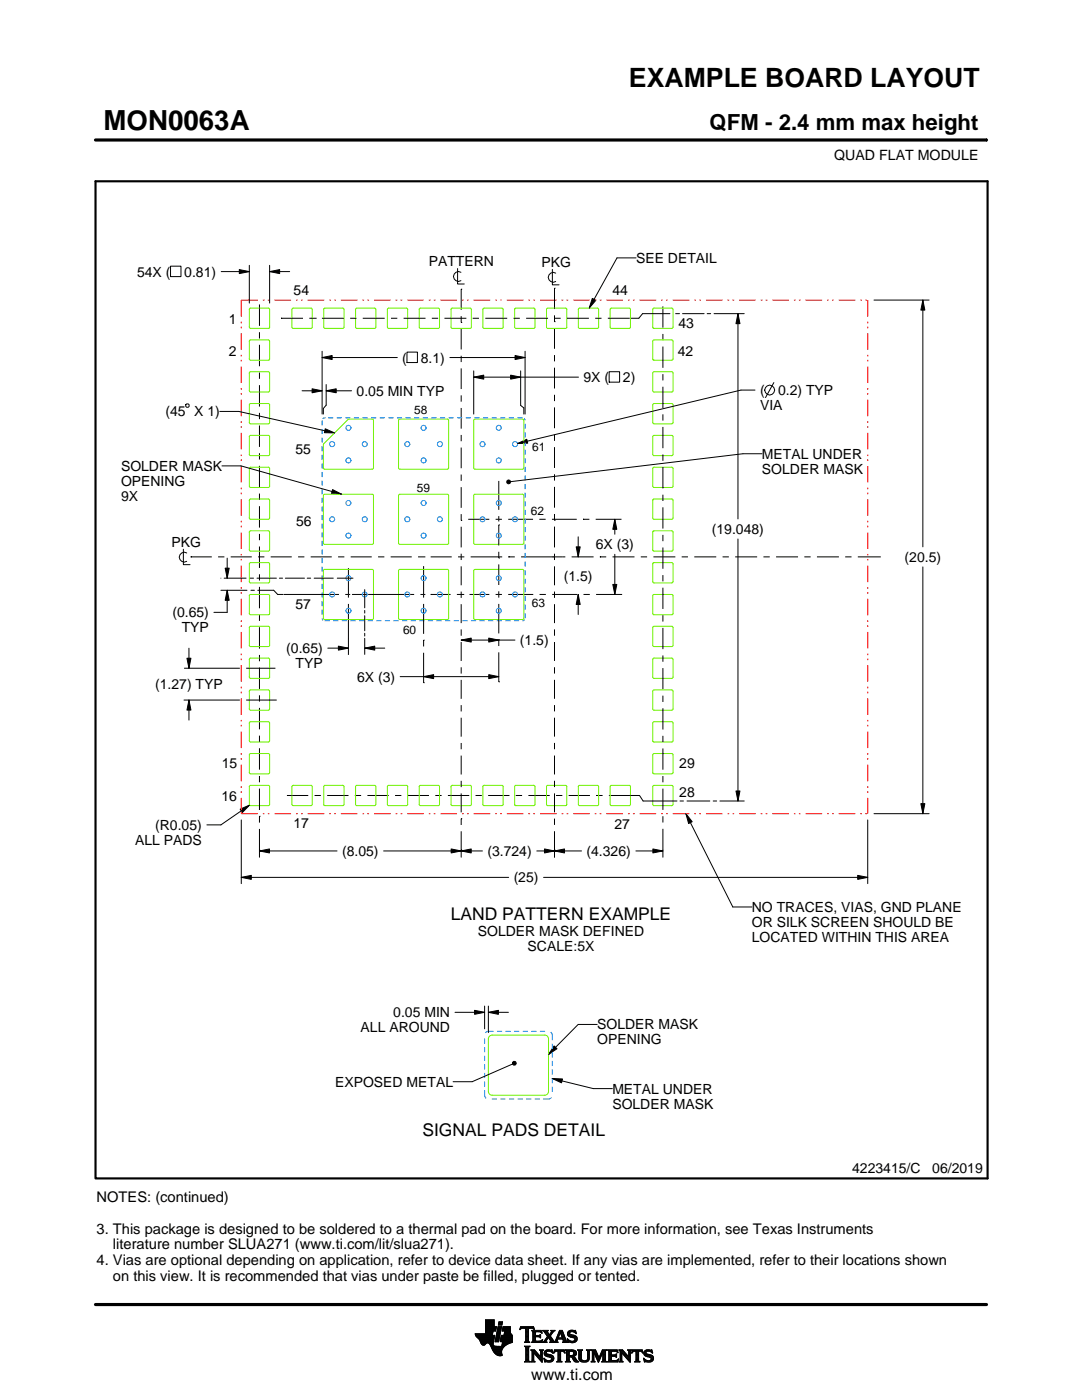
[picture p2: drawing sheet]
<svg xmlns="http://www.w3.org/2000/svg" width="216mm" height="279mm" viewBox="0 0 216 279" stroke-linecap="round" stroke-linejoin="round" font-family="sans-serif">
<g fill="none" stroke="#000" stroke-width=".2">
<path d="M19.1 27.9h177.7M196.8 27.7v.5M34 53.1h2.1v2.1h-2.1zM44.1 54.2h5.6M47.7 53.8l2 .4-2 .4zM49.7 53v7.5M53.8 54.2l2-.4v.8zM53.8 53v7.5M53.8 54.2h4M91.3 53.6v3.1h1.3M92 54.3a.98 .98 0 0 0-1.5 .9 .98 .98 0 0 0 1.5 .8M92 57.7h.1"/>
<path d="M92 57.7v4.1M110.2 53.8v3h1.4M110.6 57.5h.1M110.6 57.5v4.2M110.9 54.5a.98 .98 0 0 0-1.5 .8 .98 .98 0 0 0 1.5 .9M118.2 59.5l.7 .4-1.3 1.6zM126.9 51.5h-3.8l-5.5 10M174.4 59.9h11M184.1 59.9l.4 2h-.8zM184.1 59.9v49.2M51.8 60.8v4.2M51.8 66.3v1.3"/>
<path d="M51.8 68.8v4.3M51.8 74.3v1.3M51.8 76.9v4.2M56.1 63.5h.1M56.1 63.5h4.4M60.3 78h4M61.7 63.5h1.3M62.3 77.6l2 .4-2 .4zM63 63.5h.1M64.2 63.5h4.4M64.3 71.4l2-.4v.8zM64.3 70.1v12.5"/>
<path d="M64.3 71.4h15M65.1 78l2-.4v.8zM65.1 76.7v4.2l-.6 .6v1.1M65.1 78h5.1M69.9 63.5h1.2M72.4 63.5h4.4M78 63.5h1.3M80.5 63.5h4.4M81.2 70.3h2.1v2.1h-2.1zM86.2 63.5h1.2M88.7 63.5h4.4M89.8 71.4h15"/>
<path d="M92 64.4h.1M92 63.1v1.3M92 65.6v4.1M92 71v1.3M92 73.5v4.1M92 78.9v1.3M94.3 63.5h1.3M94.5 75.3l2-.4v.8zM94.5 74v8.6M94.5 75.3h20.9M96.8 63.5h4.4M101.9 74.9l2 .4-2 .4z"/>
<path d="M102.5 63.5h1.2M102.8 71l2 .4-2 .4zM103.9 74v6.9l.6 .5v1.2M104.8 70.1v12.5M105 63.5h4.4M110.6 63.5h1.3M110.6 64.2h.1M110.6 62.9v1.3M110.6 65.4v4.2M110.6 70.9v1.2M110.6 73.4v4.1M110.6 78.8v1.2"/>
<path d="M113.1 63.5h4.4M118.8 63.5h1.2M121.3 63.5h4.4M121.6 74.2h2v2.1h-2zM132.3 61.1v4.3M132.3 66.6v1.3M132.3 69.2v4.2M132.3 74.7v1.2M132.3 77.2v4.2M133.7 62.6h-5.5l-.7 .9h-1.6M134.8 62.6h.8M136.2 62.6h4.3"/>
<path d="M141.1 62.6h.7M142.5 62.6h6M147.3 62.6l.4 2h-.8zM147.3 62.6v41M150.7 77.8h-2.8l-44.6 10.7M154.4 76.3l-1.7 3M37.2 80.6h.4l.1 .2v.3l-.1 .2h-.4l-.1-.2v-.3zM43.9 82.1h3.8l19.1 4.3M44.3 93h3.8l20.1 5.6M51.8 82.4v1.3M51.8 84.9v4.3M51.8 90.4v1.3"/>
<path d="M51.8 93v4.2M51.8 98.5v1.3M64.9 85.6l1.9 .8h-2.1zM66.4 97.7l1.8 .9-2.1-.1zM92 81.4v4.1M92 86.8v1.3M92 89.3v4.1M92 94.7v1.3M92 97.2v4.1M99.5 96v5.7M101.1 96l.3-.2 .3 .1 .2 .3-.2 .3-.3 .1-.3-.3zM103.3 88.5l1.8-.8 .2 .7z"/>
<path d="M110.6 81.3v4.2M110.6 86.7v1.3M110.6 89.2v4.2M110.6 94.6v1.3M110.6 97.2v4.1M132.3 82.7v1.2M132.3 85.2v4.2M132.3 90.7v1.3M132.3 93.2v4.3M132.3 98.7v1.3M152 90.6h-3.8l-46.3 5.5M36.6 109.6v3.1h1.3"/>
<path d="M37.3 110.4a.98 .98 0 0 0-1.5 .8 .98 .98 0 0 0 1.5 .8M38.1 111.1h.1M38.1 111.1h4.2M43.5 111.1h1.3M44.1 117.8h5.2M44.1 115.4h.1M44.7 115.4h4.4M44.9 113.4h.8l-.4 2zM45.3 117.8l.4 2h-.8zM45.3 111.4v4M45.3 117.8v4.4h-2.6M46 111.1h4.2"/>
<path d="M49.9 115.4h.7M50.1 117.8h.7M51.3 115.4h3.9M51.4 117.8h3.2l.8 .8h1.1M51.5 111.1h1.3M51.8 101v4.3M51.8 106.6v1.2M51.8 109.1v4.2M51.8 114.6v1.3M51.8 117.1v4.3M54 111.1h4.2M55.7 115.4h.7"/>
<path d="M56.6 118.6h11M56.9 115.4h3.9M59.5 111.1h1.2M61.3 115.4h.7M62 111.1h4.2M62.7 115.4h3.8M67.3 115.4h3.1M67.5 111.1h1.2M68.9 118.6h1M69.5 113.4v5.9M70 111.1h4.2M70.2 118.6h12.4"/>
<path d="M72.8 117.7v3.6M75.4 111.1h1.3M78 111.1h4.2M83.4 111.1h1.3M83.9 118.6h1M84.5 113v6.3M84.7 111.1h.1M85.9 111.1h4.2M86 118.6h.1M86 118.6h3.9M91.2 118.6h1.2M91.4 111.1h1.3"/>
<path d="M92 103.9h.1M92 102.6v1.3M92 105.1v4.1M92 110.5v1.3M92 113v3.8M92 118.1v1.2M92.4 118.6h.1M93.4 103.6h4.2M93.7 118.6h3.9M93.9 111.1h6.3M98.9 118.6h1.3M98.9 103.6h1.3"/>
<path d="M99.5 111.4h.1M99.5 104.7h.1M99.5 103v1.1M99.5 104.7v4.2M99.5 110.1v1.3M99.5 112.6v4.1M99.5 118v1.3M101.4 118.6h5M101.4 103.6h5M101.5 111.1h.1M101.5 111.1h1.2M104 111.1h8.8"/>
<path d="M107.6 103.6h1.3M107.7 118.6h1.2M110.1 103.6h5M110.2 118.6h5M110.3 111.1h.1M110.6 103.8h.1M110.6 102.6v1.2M110.6 105.1v4.1M110.6 110.5v1.3M110.6 113v3.8M110.6 118.1v1.2M114.1 111.1h4.3"/>
<path d="M115 109.1h.8l-.4 2zM115.4 118.6l.4 2h-.8zM115.4 107.1v4M115.4 118.6v4M116.3 103.6h.1M116.3 103.6h1.3M116.4 118.6h1.3M118.9 103.6h4.9M118.9 118.6h5M119.7 111.1h.1M119.7 111.1h1.3M122.2 111.1h4.4"/>
<path d="M122.3 116.6h.8l-.4 2zM122.7 103.6l.4 2h-.8zM122.7 103.6v3M122.7 110.6v8M123.8 103.6h.1M123.9 118.6h.1M127.9 111.1h1.2M130.4 111.1h4.4M132.3 101.2v4.3M132.3 106.7v1.3M132.3 109.3v4.2M132.3 114.8v1.2"/>
<path d="M132.3 117.3v4.2M136 111.1h1.3M138.5 111.1h4.4M144.2 111.1h1.2M146.7 111.1h4.4M147.3 107.6v52.3M152.3 111.1h1.3M154.9 111.1h4.3M160.5 111.1h1.3M163 111.1h4.4M168.7 111.1h1.2M171.2 111.1h4.4"/>
<path d="M175.6 111.1h.1M184.1 113.1v49.3M36.7 139.7h11.2M36.7 133.4h11.2M37.3 131.4h.8l-.4 2zM37.7 139.7l.4 2h-.8zM37.7 129.4v4M37.7 139.7v4M49.1 139.7h6.1M49.1 133.4h5.9M51.8 122.7v1.2M51.8 125.2v4.2"/>
<path d="M51.8 130.7v1.3M51.8 133.2v4.3M51.8 138.8v1.2M65.4 129.3h4.1M67.5 128.9l2 .4-2 .4zM69.5 120.5v10.2M72.8 129.3l2-.4v.8zM72.8 121.8v.6M72.8 122.9v3M72.8 126.4v.5M72.8 127.4v3.2M72.8 129.3h4"/>
<path d="M79.8 135h19.7M84.5 135l2-.4v.8zM84.5 127.8h.1M84.5 136.2h.1M84.5 120.5v6M84.5 127.8v1.2M84.5 130.3v5.9M92 127.7l2-.4v.8zM92 120.6v3.8M92 125.6v1.3M92 128.1v3.8M92 133.2v1.2"/>
<path d="M92 135.7v3.8M92 127.7h10.8M97.5 127.3l2 .4-2 .4zM97.5 134.6l2 .4-2 .4zM99.5 127.7h.1M99.5 136.1h.1M99.5 120.5v5.9M99.5 127.7v1.2M99.5 130.2v5.9M110.6 120.6v3.8M110.6 125.6v1.3M110.6 128.1v3.8"/>
<path d="M110.6 133.2v1.2M110.6 135.7v3.8M132.3 122.8v1.2M132.3 125.3v4.3M132.3 130.8v1.3M132.3 133.3v4.3M132.3 138.8v1.3M51.8 141.3v4.3M51.8 146.8v1.3M51.8 149.3v4.3M51.8 154.9v1.2M51.8 157.4v4.3"/>
<path d="M57.3 158.8h4.2M62.8 158.8h1.2M65.3 158.8h4.2M70.8 158.8h1.3M73.3 158.8h4.3M78.8 158.8h1.3M81.3 158.8h4.3M86.9 158.8h1.2M89.4 158.8h4.2M92 140.7v1.3M92 143.2v3.8M92 148.3v1.2"/>
<path d="M92 150.8v3.8M92 155.8v1.3M92 158.3v3.8M94.9 158.8h1.2M97.4 158.8h4.3M102.9 158.8h1.3M105.4 158.8h4.3M110.6 140.7v1.3M110.6 143.2v3.8M110.6 148.3v1.2M110.6 150.8v3.8M110.6 155.8v1.3"/>
<path d="M110.6 158.3v3.8M110.9 158.8h1.3M113.5 158.8h4.2M119 158.8h.1M119 158.8h1.2M121.5 158.8h4.3M125.8 158.8h.1M125.9 158.8h1.7l.7 1.1h6.8M132.3 141.3v4.3M132.3 146.9v1.2M132.3 149.4v4.2M132.3 154.9v1.2"/>
<path d="M132.3 157.4v4.2M135.7 159.9h.7M137.1 159.9h4.5M142.3 159.9h.7M143.6 159.9h4.9M146.9 157.9h.8l-.4 2zM47.9 161.5l1.9-.8-1.4 1.4zM48.1 175.1l2-.4v.8zM48.1 175.1h53.4M48.1 163.6v12.7M49.8 160.7l-5.7 3.9h-2.8M51.8 169.8l2-.4v.8z"/>
<path d="M51.8 162.9h.1M51.8 169.7h.1M51.8 162.9v1.3M51.8 165.4v5.7M51.8 169.8h15.5M76.5 169.8h19.8M90 169.4l2 .4-2 .4zM92 169.8l2-.4v.8zM92 163.4h.1M92 169.7h.1M92 163.4v1.2M92 165.9v5.2"/>
<path d="M107.1 169.8h8.9M108.5 175.1h64.6M108.6 169.4l2 .4-2 .4zM110.6 169.8l2-.4v.8zM110.6 169.7h.1M110.6 163.4v1.2M110.6 165.9v5.3M126.9 169.8h5.4M130.3 169.4l2 .4-2 .4zM132.3 162.9v1.3M132.3 165.4v5.7M136.9 162.4l1.2 1.6-.7 .4z"/>
<path d="M136.9 162.4l9.3 18.6h3.8M171.1 174.7l2 .4-2 .4zM173.1 163.6v12.7M174.4 162.4h11M183.7 160.4h.8l-.4 2zM90.8 202h5.9M94.7 201.6l2 .4-2 .4zM96.7 200.8v4.5M97.4 202l2-.4v.8zM97.4 200.8v5.3M97.4 202h4M102.3 212.4l-8.1 3.5h-3.8"/>
<path d="M102.3 212l.2-.2 .4 .1 .1 .3-.1 .3-.4 .1-.2-.2zM110.2 215.2l2 .1-.2 .8zM110.2 215.2l8.2 2.1h3.8M110.6 208.7l.5 .6-1.7 1.1zM119.2 204.4h-3.8l-6 6M94.8 266.2h3.5M94.8 266.3h3.5M94.9 266.4h3.3M94.9 266.5h3.8l-.2 1.2M94.9 266.5h3.8M95 266.6h3.7M95 266.7h3.7"/>
<path d="M95.1 266.8h3.6M95.2 266.9h3.4M95.3 267h3.3M95.4 267.1h3.2M95.5 267.2h3.1M95.6 267.3h3M95.7 267.4h2.8M95.7 267.5h2.8M95.8 267.6h2.7M95.8 267.7h2.7M95.9 267.8h2.6M95.9 267.9h2.5"/>
<path d="M95.9 268h2.5M96 268h1.1M96 268.1h1M96.1 268.2h.8M96.1 268.3h.7M96.2 268.4h.6M96.3 268.4h.4M96.9 266.1h1.4M96.9 266h1.4M96.9 265.9h1.4M96.9 265.8h1.5M96.9 265.7h1.5"/>
<path d="M96.9 264.7l2.2 .1-.2 .9h-.5l-.2 .8M96.9 265.6h2M96.9 265.5h2M96.9 265.4h2M96.9 265.3h2.1M96.9 265.2h2.1M96.9 265.1h2.1M96.9 265h2.1M96.9 264.9h2.1M96.9 264.8h2.2M96.9 264.6h1.7M96.9 264.5h1.7"/>
<path d="M96.9 264.4h1.7M96.9 264.3h1.7M96.9 264.2h1.7M96.9 264.1h1.7M96.9 264h1.7M96.9 263.9h1.7M96.9 263.8h1.7M96.9 263.7h1.7M96.9 263.6h1.7M96.9 263.5h1.7M96.9 263.4h1.7M97.5 268h.9"/>
<path d="M97.6 268.1h.8M97.7 268.2h.7M97.7 268.3h.7M97.8 268.4h.6M97.9 268.5h.6M97.9 268.6h.7M98 268.7h1.1M98 268.8h2.6M98 268.8h2.5M98.1 268.9h2.3M98.1 269h2.3M98.1 269.1h2.2"/>
<path d="M98.2 269.2h2.1M98.2 269.2h2M98.2 269.3h2M98.3 269.4h1.9M98.3 269.5h1.8M98.4 269.6h1.7M98.4 268v.4l.3 .2 2 .1M98.5 269.7h1.6M98.5 267.7l-.1 .3M98.5 269.8h1.6M98.6 269.9h1.5M98.6 264.8v-1.4h-1.7v2.8h-2.1l.1 .3 .7 .8 .7 1.1 .3 .1 .6-.5 .4 .1 1 1.8 .8 .6h.8l-.1-1 .8-1"/>
<path d="M98.6 270h1.5M98.7 270h1.4M98.8 270.1h1.3M98.8 267.7h.7M98.8 267.6h.7M98.8 267.5h.7M98.9 270.2h1.2M98.9 267.4h.7M98.9 267.3h.7M98.9 267.2h.7M98.9 267.1h.7M98.9 267h.7"/>
<path d="M98.9 270.3h1.3M99 266.9h.6M99 266.9h.7M99 266.8h.7M99 266.7h.7M99 266.6h.7M99 266.5h.7M99.1 270.4h1.1M99.1 266.4h.7M99.1 266.3h.7M99.1 266.2h.7M99.1 266.1h.7"/>
<path d="M99.1 266h.7M99.2 265.9h.7M99.2 265.8h.7M99.2 270.4h1M99.2 265.7h.7M99.2 265.6h.7M99.2 265.5h.7M99.3 265.4h.6M99.3 265.4h.7M99.3 265.3h.7M99.3 265.2h.7M99.3 265.1h.7"/>
<path d="M99.3 265h.7M99.4 270.5h.8M99.4 264.9h.7M99.4 264.8h.7M99.4 264.8h.7l-.6 3h-.7zM99.4 264.5l.2-.7h.7l-.2 .7h-.7M99.5 264.4h.6M99.5 264.3h.7M99.5 264.2h.7M99.5 264.1h.7M99.5 264h.7M99.5 263.9h.7"/>
<path d="M99.6 263.8h.7M99.8 270.6h.1M99.8 267.7h2.4M99.8 267.6h2.4M99.8 267.5h2.4M99.9 267.4h2.3M99.9 267.3h2.3M99.9 267.2h2.3M99.9 267.1h2.3M99.9 267h2.3M99.9 266.9h2.3M100 266.9h2.2"/>
<path d="M100 266.8h2.2M100 266.7h2.2M100 266.6h2.2M100 266.5h2.2M100.1 268.6h.7M100.2 268.5h.7M100.2 268.4h.8M100.2 268.4h.9M100.2 268.3h1M100.2 268.2h1.2M100.2 265.6h1.6M100.2 268.1h1.4"/>
<path d="M100.2 265.5h1.6M100.2 268h1.6M100.3 265.4h1.5M100.3 268h1.7M100.3 267.9h1.9M100.3 265.3h1.5M100.3 267.8h1.9M100.3 265.2h1.5M100.3 265.1h1.5M100.3 265h1.5M100.4 264.9h1.4M100.4 264.8h1.4"/>
<path d="M100.6 266.5l.1-.8h-.5l.2-.9h1.4l.1 1.1 .3 .6v1.4l-1.3 .6M100.6 266.4h1.5M100.6 266.3h1.4M100.6 266.2h1.4M100.6 266.1h1.3M100.7 266h1.2M100.7 265.9h1.2M100.7 265.8h1.1M100.7 265.7h1.1M102.2 266.5h-2.2l-.2 1.1 .5 .2-.2 .9M103.7 265.3h.1M103.8 265.2h.2"/>
<path d="M103.8 265h2.8M103.8 264.9h2.7M103.9 264.8h2.6M104.7 267.8h1M104.7 271.8h1.1M104.7 268.7h1M104.8 267.7h.7M104.8 271.7h.8M104.9 265.2h.6M104.9 268.9h.6M104.9 267.6h.6M104.9 267.5l-.2 .3"/>
<path d="M104.9 267.5h.6M104.9 267.4h.6M104.9 267.3h.6M104.9 267.2h.6M104.9 267.1h.6M104.9 267h.6M104.9 266.8h.6M104.9 266.7h.6M104.9 266.6h.6M104.9 266.5h.6M104.9 266.4h.6M104.9 266.3h.6"/>
<path d="M104.9 266.2h.6M104.9 266.1h.6M104.9 265.9h.6M104.9 265.8h.6M104.9 265.7h.6M104.9 265.6h.6M104.9 265.5h.6M104.9 265.4h.6M104.9 265.3h.6M104.9 271.5h.6M104.9 269h.6M104.9 271.4h.6"/>
<path d="M104.9 271.4v-2.4l-.2-.4h1.1l-.3 .4v2.4M104.9 271.4l-.2 .4h1.1l-.3-.4M104.9 271.3h.6M104.9 271.2h.6M104.9 271.1h.6M104.9 271h.6M104.9 270.9h.6M104.9 270.8h.6M104.9 270.6h.6M104.9 270.5h.6M104.9 270.4h.6M104.9 270.3h.6"/>
<path d="M104.9 270.2h.6M104.9 270.1h.6M104.9 270h.6M104.9 269.9h.6M104.9 269.8h.6M104.9 269.6h.6M104.9 269.5h.6M104.9 269.4h.6M104.9 269.3h.6M104.9 269.2h.6M104.9 269.1h.6M105.5 267.5l.2 .3"/>
<path d="M105.5 267.5v-2.3l.7-.1 .4 .3-.1-.6h-2.6l-.1 .6 .4-.3 .7 .1v2.3M105.7 267.8h-1M105.9 271.8h.8M105.9 269.4h.8M106.1 269.5h.7M106.1 267.8h2M106.1 271.7h.5M106.2 269.6h.7M106.2 271.5h.3M106.2 265.6h1.8M106.2 269.8h.8M106.2 271.4h.3"/>
<path d="M106.2 271.4l-.3 .4h.8l-.2-.4M106.2 271.3h.3M106.2 271.2h.3M106.2 271.1h.3M106.2 271h.3M106.2 270.9h.3M106.2 270.8h.3M106.2 270.6h.3M106.2 270.5h.3M106.2 270.4h.3M106.2 270.3h.3M106.2 270.2h.3"/>
<path d="M106.2 270.1h.3M106.2 270h1M106.2 269.9h.9M106.2 269.8v1.6M106.2 269.8l-.3-.4h.8l1.2 1.4M106.3 267.7h1.8M106.3 265.7h1.8M106.3 267.6h.6M106.3 265.8h.6M106.3 267.5l-.2 .3M106.3 267.5h.5M106.3 267.4h.5"/>
<path d="M106.3 267.3h.5M106.3 267.2h.5M106.3 267.1h.5M106.3 267h.5M106.3 266.8h.5M106.3 266.7h1.6M106.3 266.6h1.6M106.3 266.5h.5M106.3 266.4h.5M106.3 266.3h.5M106.3 266.2h.5M106.3 266.1h.5"/>
<path d="M106.3 265.9h.5M106.4 265.2h.2M106.5 270h.1M106.5 270v1.4M106.5 265.3h.1M106.6 270.1h.7M106.7 270.2h.7M106.8 270.3h.7M106.8 265.9l.2-.1h.6l.6 .2-.2-.5h-1.9l.2 .3v1.7M106.8 265.9v.6h.8l.3-.2v.7M106.9 270.4h.7M107 270.5h.7"/>
<path d="M107.1 270.6h.7M107.2 270.8h1M107.3 270.9h.9M107.4 271h.8M107.5 271.1h.7M107.6 271.2h.6M107.6 266.5h.3M107.7 271.3h.5M107.7 269.4h.7M107.7 266.8h.2M107.7 267.6h.5M107.8 266.4h.1"/>
<path d="M107.8 271.4h.4M107.8 267h.1M107.8 265.8h.3M107.8 269.5h.5M107.9 271.5h.3M107.9 269.6h.3M107.9 267l-.3-.2h-.8l.1 .8h.9l.5-.2M107.9 269.8h.3M107.9 270.6h.3M107.9 270.5h.3M107.9 270.4h.3M107.9 270.3h.3"/>
<path d="M107.9 270.2h.3M107.9 270.1h.3M107.9 270h.3M107.9 269.9h.3M107.9 269.8v1M107.9 269.8l-.2-.4h.7l-.2 .4M108 271.7h.2M108 265.9h.1M108 267.5h.2M108.1 271.8h.1M108.1 266.1h.1M108.2 267.4h.1"/>
<path d="M108.2 269.8v2.1l-1.7-1.9M108.2 267.8h.9M108.3 267.4l-.2 .5-2-.1M108.3 265.6h1M108.5 267.7h.5M108.5 271.1l.8 .4h.5l.2-.1-.1-.4-1-.4-.3-.3 .1-.7 .7-.2 .6 .1 .2-.1 .1 .6-.9-.3-.3 .1-.1 .3 1.3 .4 .2 .6M108.5 271.1h.1M108.5 265.7h.7M108.5 271.2h.2M108.6 271.3h.2M108.6 270.1h.4M108.6 270h.4"/>
<path d="M108.6 270.2h.6M108.6 267.6h.4M108.6 271.4h.4M108.6 269.9h.4M108.6 270.3h1M108.6 265.8h.7M108.6 271.5h.8M108.6 269.8h.5M108.7 271.7h1.5M108.7 270.4h1.3M108.7 267.5h.3M108.7 271.8h.1"/>
<path d="M108.7 265.9h.6M108.7 269.6h1.5M108.8 267.4h.3M108.8 270.5h1.5M108.8 266.1h.6M108.8 269.5h1.4M108.8 267.3h.4M108.9 266.2h.6M108.9 267.2h.4M108.9 266.3h.6M108.9 270.6h1.5M109 267.1h.3"/>
<path d="M109 266.4h1M109.1 271.8h.9M109.1 269.4h.7M109.1 267h.9M109.1 266.5h.8M109.1 267.8h-.9M109.2 266.8h.8M109.2 266.6h.6M109.2 266.7h.7M109.2 266.7l-.6 .9-.4 .2M109.3 270.8h1.1M109.5 267.1h.6"/>
<path d="M109.6 267.2h.6M109.7 271.5h.7M109.7 267.3h.6M109.7 267.8l.2-.2-.5-.7-.4 .8 .1 .1M109.7 267.8h1.6M109.7 266.3h.4M109.7 267.4h.6M109.8 270.9h.7M109.8 266.2h.3M109.8 266.6l.9 1.2 1-2.3h.5l.8 2.1 .3 .2M109.8 267.5h.6M109.9 266.1h.3"/>
<path d="M109.9 269.8h.4M109.9 267.6h.6M109.9 267.7h.7M109.9 271.4h.5M109.9 265.9h.4M110 271h.5M110 265.6h.7M110 265.9l-.4 .5-.4-.6 .2-.3h-1.1l.9 1.2M110 265.9l.1-.2-.2-.2h.8l-.9 1.1M110 271.3h.5M110 265.8h.4M110 271.1h.5"/>
<path d="M110 271.2h.5M110.1 269.4h.1M110.1 265.7h.4M110.1 269.9h.2M110.2 270h.1M110.5 270h.1M110.5 269.9h.2M110.5 271.1l-.2 .5-.8 .3-.6-.2-.2 .1-.2-.7M110.5 269.8h.3M110.6 269.6h2.1M110.6 269.5h2M110.6 269.4h2"/>
<path d="M110.7 267.7h.5M110.8 267.6h.4M110.9 267.5h.3M110.9 267.4h.3M111 267.3h.3M111 267.2h1.8M111 267.1h1.8M111.1 267h.3M111.1 271.8h1M111.1 266.8h.4M111.2 266.7h.3M111.2 267.5l.1-.2h1l.1 .2"/>
<path d="M111.2 267.5v.3h.1M111.2 266.6h.3M111.3 266.5h.3M111.3 271.7h.6M111.3 266.4h.3M111.3 271.5h.6M111.3 267.8h-1.6M111.3 269.8h.6M111.4 266.3h.3M111.4 271.4h.5M111.4 271.4l-.1-1.7h-.4l-.4 .4 .2-.7h1.9l.1 .7-.3-.4h-.5v1.7M111.4 270.5h.5"/>
<path d="M111.4 270.4h.5M111.4 270.3h.5M111.4 270.2h.5M111.4 270.1h.5M111.4 270h.5M111.4 269.9h.5M111.4 271.4l-.3 .4h1l-.2-.4M111.4 271.3h.5M111.4 271.2h.5M111.4 271.1h.5M111.4 271h.5M111.4 270.9h.5"/>
<path d="M111.4 270.8h.5M111.4 270.6h.5M111.4 266.2h.3M111.4 266.1h.4M111.5 265.9h.9M111.5 265.8h.8M111.6 265.7h.7M111.6 265.6h.6M111.8 265.9l.4 1.1h-.8zM111.9 266.1h.5M111.9 266.2h.5M111.9 266.3h.6"/>
<path d="M112 266.4h.5M112 266.5h.6M112.1 266.6h.5M112.1 266.7h.6M112.1 266.8h.6M112.2 267h.5M112.2 267.8h1.1M112.3 267.3h.6M112.3 267.4h.6M112.4 267.5h.6M112.4 267.5v.3h-.2M112.4 269.8h.3"/>
<path d="M112.4 267.6h.6M112.4 267.7h.7M112.6 269.9h.1M112.6 270h.2M112.8 271.8h1M112.8 269.4h1.6M113 269.5h1.7M113 271.7h.7M113 269.6h1.9M113 271.5h.6M113 269.8h.6M113 271.4h.6"/>
<path d="M113 271.4l-.2 .4h1l-.2-.4M113 271.3h.6M113 271.2h.6M113 271.1h.6M113 271h.6M113 270.9h.6M113 270.8h1.5M113 270.6h1.6M113 270.5h1.8M113 270.4h.6M113 270.3h.6M113 270.2h.6"/>
<path d="M113 270.1h.6M113 270h.6M113 269.9h.6M113 269.8v1.6M113 269.8l-.2-.4h1.4l.6 .2 .2 .3v.4l-.2 .3-.4 .1M113.2 267.3h.2M113.2 267.4h.3M113.2 266.2h.5M113.2 266.3h.6M113.2 266.1h.5M113.3 267.5h.3M113.3 267.8h-1.1"/>
<path d="M113.3 266.4h.9M113.3 265.9h.4M113.3 267.6h.6M113.3 266.5h1.3M113.3 267.7h1.6M113.3 265.8h.5M113.3 267.8h.2M113.4 266.6h1.5M113.4 265.7h1.5M113.4 265.7l.5-.2 .7 .1 .2-.1 .1 .7-.7-.4h-.4l-.1 .3 .1 .2 .9 .2 .4 .3 .1 .5-.3 .5-.6 .2-.7-.2-.2 .1-.2-.7 .9 .5 .5-.1 .1-.3-.2-.3-1.1-.4-.2-.4zM113.5 266.7h1.5M113.5 265.6h1.4"/>
<path d="M113.6 271.4v-.6h.4l.7 1h.8M113.6 269.9l.1-.2 .7 .2v.4l-.4 .2M113.6 269.9v.6M113.7 267.8h1.1M113.8 266.8h1.3M113.8 265.5h.6M114 268h.4M114.1 270.9h.6M114.2 271h.6M114.2 271.1h.7M114.3 271.2h.6M114.3 267h.8"/>
<path d="M114.3 269.8h.7M114.3 270.4h.6M114.4 271.3h.6M114.4 270.7l1.1 1.1M114.4 270.7h.1M114.4 271.4h.7M114.4 269.9h.6M114.4 270.3h.6M114.5 267.6h.5M114.5 270.2h.5M114.5 270h.5M114.5 265.8h.4"/>
<path d="M114.5 270.1h.5M114.5 271.5h.7M114.6 271.7h.7M114.6 267.1h.6M114.6 267.5h.5M114.7 267.2h.5M114.7 267.4h.5M114.7 265.9h.3M114.7 267.3h.5M114.7 271.8h.8M114.8 266.1h.2M114.9 266.2h.1"/>
<path d="M115.3 269.4h.9M115.4 269.5h.7M115.5 269.6h.5M115.5 269.8h.5M115.5 269.8v1.4l.4 .5 .6 .2 .7-.1 .3-.3 .1-.5M115.5 271h.5M115.5 270.9h.5M115.5 270.8h.5M115.5 270.6h.5M115.5 270.5h.5M115.5 270.4h.5M115.5 270.3h.5"/>
<path d="M115.5 270.2h.5M115.5 270.1h.5M115.5 270h.5M115.5 269.9h.5M115.5 269.8l-.2-.4h.9l-.2 .4M115.5 271.1h.5M115.5 271.2h.5M115.5 271.3h.6M115.6 271.4h.6M115.7 271.5h.8M115.8 271.7h1.5M116 271l.2 .4 .5 .2 .4-.2 .2-.4"/>
<path d="M116 269.8v1.2M116 271.8h1.1M116.8 271.5h.6M117 269.4h.8M117.1 271.4h.4M117.2 269.5h.5M117.2 271.3h.4M117.2 269.6h.4M117.2 271.2h.4M117.2 271.1h.4M117.3 269.8h.3M117.3 271h.3"/>
<path d="M117.3 270.9h.3M117.3 270.8h.3M117.3 270.6h.3M117.3 270.5h.3M117.3 270.4h.3M117.3 270.3h.3M117.3 270.2h.3M117.3 270.1h.3M117.3 270h.3M117.3 269.9h.3M117.6 269.8l.2-.4h-.8l.2 .3 .1 1.3M117.6 269.8v1.2"/>
<path d="M118 271.8h.7M118 269.4h.8M118.1 269.5h.8M118.1 271.7h.5M118.2 269.6h.7M118.2 271.5h.3M118.2 269.8h.8M118.2 271.4h.3M118.2 269.8l-.2-.4h.8l.7 1.6 .7-1.6h.9l-.3 .4M118.2 271.4l-.2 .4h.7l-.2-.4M118.2 271.3h.3M118.2 271.2h.3"/>
<path d="M118.2 271.1h.3M118.2 271h.3M118.2 270.9h.3M118.2 270.8h.3M118.2 270.6h.3M118.2 270.5h.3M118.2 270.4h.3M118.2 270.3h.3M118.2 270.2h.3M118.2 270.1h.3M118.2 270h.9M118.2 269.9h.8"/>
<path d="M118.2 269.8v1.6M118.6 270.1h.5M118.6 270.2h.6M118.7 270.3h.5M118.7 270.4h.6M118.8 270.5h.5M118.8 270.6h.6M118.9 270.8h.5M118.9 270.9h.6M119 271h.8M119 271.1h.8M119.1 271.2h.6"/>
<path d="M119.1 271.3h.6M119.2 271.4h.4M119.2 271.5h.4M119.3 271.7h.2M119.3 271.8h.2M119.6 270.9h.3M119.6 270.8h.3M119.7 270.6h.3M119.7 270.5h.3M119.8 270.4h.3M119.8 270.3h.3M119.9 270.2h.3"/>
<path d="M119.9 270.1h.3M120 270h.8M120 269.9h.8M120 269.8h.8M120.1 271.8h1M120.1 269.6h.7M120.1 269.5h.8M120.2 269.4h.9M120.2 271.7h.7M120.3 271.5h.5M120.3 271.4h.5M120.3 271.4l-.2 .4h1l-.3-.4"/>
<path d="M120.3 271.4v-1.5l-.9 2-.9-2v1.5M120.3 271.3h.5M120.3 271.2h.5M120.3 271.1h.5M120.3 271h.5M120.3 270.9h.5M120.3 270.8h.5M120.3 270.6h.5M120.3 270.5h.5M120.3 270.4h.5M120.3 270.3h.5M120.3 270.2h.5"/>
<path d="M120.3 270.1h.5M120.8 269.8v1.6M121.2 271.8h2M121.2 269.4h1.9M121.4 269.5h1.8M121.4 271.7h1.9M121.5 269.6h1.7M121.5 271.5h1.8M121.5 269.8h.5M121.5 271.4h.5M121.5 269.8l-.3-.4h1.9l.2 .6M121.5 269.9h.5"/>
<path d="M121.5 269.8v1.6M121.5 271.3h.5M121.5 271.2h.5M121.5 271.1h.5M121.5 271h.5M121.5 270.9h.5M121.5 270.8h.5M121.5 270.6h1.5M121.5 270.5h1.5M121.5 270.4h1.5M121.5 270.3h.5M121.5 270.2h.5"/>
<path d="M121.5 270.1h.5M121.5 270h.5M122.6 270.4l.4-.2v.7l-.2-.2h-.8v.7l.2 .1M122.9 270.8h.1M122.9 270.3h.1M123 269.8h.3M123.1 271.4h.3M123.2 269.9h.1M123.3 270h.1M123.3 270l-.4-.3h-.8l-.1 .7M123.3 271.3h.1M123.4 271.2h.1"/>
<path d="M123.4 271.2l-.2 .6h-2l.3-.4M123.4 271.2l-.3 .3h-.4M123.5 271.8h.8M123.5 269.4h.7M123.6 269.5h.7M123.7 271.7h.5M123.7 269.6h.7M123.7 271.5h.4M123.7 269.8h.8M123.7 271.4h.4M123.7 271.4l-.2 .4h.8l-.2-.4M123.7 271.3h.4"/>
<path d="M123.7 271.2h.4M123.7 271.1h.4M123.7 271h.4M123.7 270.9h.4M123.7 270.8h.4M123.7 270.6h.4M123.7 270.5h.4M123.7 270.4h.4M123.7 270.3h.4M123.7 270.2h.4M123.7 270.1h.4M123.7 270h1"/>
<path d="M123.7 269.9h.9M123.7 269.8v1.6M123.7 269.8l-.2-.4h.7l1.2 1.4 .1-1M124.1 270v1.4M124.1 270h.1M124.2 270.1h.6M124.2 270.2h.7M124.3 270.3h.7M124.4 270.4h.7M124.5 270.5h.7M124.6 270.6h.7M124.7 270.8h1.1"/>
<path d="M124.8 270.9h1M124.9 271h.9M125 271.1h.8M125.1 271.2h.7M125.2 271.3h.6M125.2 269.4h.8M125.3 271.4h.5M125.4 269.5h.5M125.4 271.5h.4M125.4 269.6h.4M125.5 269.8h.3M125.5 269.8l-.3-.4h.8l-.2 .4"/>
<path d="M125.5 270.4h.3M125.5 270.3h.3M125.5 270.2h.3M125.5 270.1h.3M125.5 270h.3M125.5 269.9h.3M125.5 270.6h.3M125.5 270.5h.3M125.5 271.7h.3M125.6 271.8h.2M125.8 269.8v2.1l-1.7-1.9M126 270h.1"/>
<path d="M126.1 269.9h.1M126.1 269.8h.3M126.1 269.6h2.1M126.2 269.5h2M126.2 269.4h2M126.6 271.8h1.1M126.9 271.7h.6M126.9 271.5h.5M126.9 269.8h.5M126.9 271.4h.5M126.9 271.4v-1.7h-.5l-.3 .4 .1-.7h1.9l.2 .7-.4-.4h-.5v1.7M126.9 270.5h.5"/>
<path d="M126.9 270.4h.5M126.9 270.3h.5M126.9 270.2h.5M126.9 270.1h.5M126.9 270h.5M126.9 269.9h.5M126.9 271.4l-.3 .4h1.1l-.3-.4M126.9 271.3h.5M126.9 271.2h.5M126.9 271.1h.5M126.9 271h.5M126.9 270.9h.5"/>
<path d="M126.9 270.8h.5M126.9 270.6h.5M128 269.8h.3M128.1 269.9h.2M128.2 270h.1M128.4 271.1h.1M128.4 271.2h.2M128.5 271.3h.2M128.5 270.1h.4M128.5 270h.4M128.5 270.2h.6M128.5 271.4h.4"/>
<path d="M128.5 269.9h.4M128.5 270.3h1M128.5 271.5h.8M128.5 269.8h.5M128.6 271.7h1.5M128.6 270.4h1.3M128.6 271.8h.1M128.6 269.6h1.5M128.7 270.5h1.5M128.7 269.5h1.4M128.8 270.6h1.5M128.9 271.8h1"/>
<path d="M129 269.4h.7M129.1 270.8l-.6-.4 .1-.7 .5-.3 .8 .1 .2-.1 .1 .7-.8-.4-.4 .1-.1 .2 1.3 .5 .2 .6M129.1 270.8l.7 .2v.4l-.6 .1-.8-.4M129.2 270.8h1.1M129.6 271.5h.7M129.6 270.9h.8M129.8 269.8h.4M129.8 271.4h.5M129.9 271h.5M129.9 271.3h.5M129.9 271.1h.5M129.9 271.2h.5"/>
<path d="M129.9 269.4h.2M130 269.9h.2M130.1 270h.1M130.4 271.1l-.3 .5-.7 .3-.6-.2-.2 .1-.2-.7"/>
<circle cx="153.6" cy="77.8" r=".98"/>
</g>
<g fill="#000">
<path d="M47.7 53.8l2 .4-2 .4zM53.8 54.2l2-.4v.8zM184.1 59.9l.4 2h-.8zM64.3 71.4l2-.4v.8zM62.3 77.6l2 .4-2 .4zM65.1 78l2-.4v.8zM94.5 75.3l2-.4v.8zM101.9 74.9l2 .4-2 .4zM102.8 71l2 .4-2 .4zM118.2 59.5l.7 .4-1.3 1.6zM147.3 62.6l.4 2h-.8zM64.9 85.6l1.9 .8h-2.1z"/>
<path d="M66.4 97.7l1.8 .9-2.1-.1zM101.1 96l.3-.2 .3 .1 .2 .3-.2 .3-.3 .1-.3-.3zM103.3 88.5l1.8-.8 .2 .7zM44.9 113.4h.8l-.4 2zM45.3 117.8l.4 2h-.8zM115.4 118.6l.4 2h-.8zM115 109.1h.8l-.4 2zM122.7 103.6l.4 2h-.8zM122.3 116.6h.8l-.4 2zM37.3 131.4h.8l-.4 2zM37.7 139.7l.4 2h-.8zM67.5 128.9l2 .4-2 .4z"/>
<path d="M72.8 129.3l2-.4v.8zM84.5 135l2-.4v.8zM92 127.7l2-.4v.8zM97.5 127.3l2 .4-2 .4zM97.5 134.6l2 .4-2 .4zM146.9 157.9h.8l-.4 2zM48.1 175.1l2-.4v.8zM47.9 161.5l1.9-.8-1.4 1.4zM51.8 169.8l2-.4v.8zM92 169.8l2-.4v.8zM90 169.4l2 .4-2 .4zM108.6 169.4l2 .4-2 .4z"/>
<path d="M110.6 169.8l2-.4v.8zM130.3 169.4l2 .4-2 .4zM136.9 162.4l1.2 1.6-.7 .4zM171.1 174.7l2 .4-2 .4zM183.7 160.4h.8l-.4 2zM94.7 201.6l2 .4-2 .4zM97.4 202l2-.4v.8zM102.3 212l.2-.2 .4 .1 .1 .3-.1 .3-.4 .1-.2-.2zM110.6 208.7l.5 .6-1.7 1.1zM110.2 215.2l2 .1-.2 .8z"/>
</g>
<path d="M19.1 36.2h178v199h-178z" fill="none" stroke="#000" stroke-width=".43"/>
<path d="M19 27.9h177.8M19 260.3h177.8" fill="none" stroke="#000" stroke-width=".63"/>
<path d="M48.1 59.9v102.5M48.1 59.9h125M173.1 59.9v102.5M48.1 162.4h125" fill="none" stroke="#f00" stroke-width=".2" stroke-dasharray="3.3 1 .3 .7 .3 1" stroke-linecap="butt"/>
<g fill="none" stroke="#6ef200" stroke-width=".2">
<path d="M49.8 74.3h3.9v3.9h-3.9zM49.8 67.9h3.9v3.9h-3.9zM49.8 61.6h3.9v3.9h-3.9zM58.3 61.6h3.9v3.9h-3.9zM64.7 61.6h3.9v3.9h-3.9zM71 61.6h3.9v3.9h-3.9zM77.4 61.6h3.9v3.9h-3.9zM83.7 61.6h3.9v3.9h-3.9zM90.1 61.6h3.9v3.9h-3.9zM96.4 61.6h3.9v3.9h-3.9zM102.8 61.6h3.9v3.9h-3.9zM109.1 61.6h3.9v3.9h-3.9z"/>
<path d="M115.5 61.6h3.9v3.9h-3.9zM121.8 61.6h3.9v3.9h-3.9zM130.3 61.6h3.9v3.9h-3.9zM130.3 67.9h3.9v3.9h-3.9zM130.3 74.3h3.9v3.9h-3.9zM49.8 99.7h3.9v3.9h-3.9zM49.8 93.3h3.9v3.9h-3.9zM49.8 87h3.9v3.9h-3.9zM49.8 80.6h3.9v3.9h-3.9zM64.6 98.7h9.9v9.9h-9.9zM64.6 88.6l4.9-4.9h5v9.9h-9.9zM79.6 98.7h9.9v9.9h-9.9z"/>
<path d="M79.6 83.7h9.9v9.9h-9.9zM94.6 98.7h9.9v9.9h-9.9zM94.6 83.7h9.9v9.9h-9.9zM130.3 87h3.9v3.9h-3.9zM130.3 93.3h3.9v3.9h-3.9zM130.3 80.6h3.9v3.9h-3.9zM130.3 99.7h3.9v3.9h-3.9zM49.8 118.7h3.9v3.9h-3.9zM49.8 112.4h3.9v3.9h-3.9zM49.8 106h3.9v3.9h-3.9zM64.6 113.7h9.9v9.9h-9.9zM79.6 113.7h9.9v9.9h-9.9z"/>
<path d="M94.6 113.7h9.9v9.9h-9.9zM130.3 118.7h3.9v3.9h-3.9zM130.3 112.4h3.9v3.9h-3.9zM130.3 106h3.9v3.9h-3.9zM49.8 137.8h3.9v3.9h-3.9zM49.8 131.4h3.9v3.9h-3.9zM49.8 125.1h3.9v3.9h-3.9zM130.3 137.8h3.9v3.9h-3.9zM130.3 131.4h3.9v3.9h-3.9zM130.3 125.1h3.9v3.9h-3.9zM49.8 156.8h3.9v3.9h-3.9zM49.8 150.5h3.9v3.9h-3.9z"/>
<path d="M49.8 144.1h3.9v3.9h-3.9zM58.3 156.8h3.9v3.9h-3.9zM64.7 156.8h3.9v3.9h-3.9zM71 156.8h3.9v3.9h-3.9zM77.4 156.8h3.9v3.9h-3.9zM83.7 156.8h3.9v3.9h-3.9zM90.1 156.8h3.9v3.9h-3.9zM96.4 156.8h3.9v3.9h-3.9zM102.8 156.8h3.9v3.9h-3.9zM109.1 156.8h3.9v3.9h-3.9zM115.5 156.8h3.9v3.9h-3.9zM121.8 156.8h3.9v3.9h-3.9z"/>
<path d="M130.3 156.8h3.9v3.9h-3.9zM130.3 150.5h3.9v3.9h-3.9zM130.3 144.1h3.9v3.9h-3.9zM97.7 206.8l.5-.2h10.5a.75 .75 0 0 1 .7 .7v10.5a.75 .75 0 0 1-.7 .8h-10.5a.75 .75 0 0 1-.8-.8v-10.5z"/>
</g>
<g fill="none" stroke="#0080ff" stroke-width=".2">
<path d="M64.3 83.9v1M64.3 85.6v1M64.3 87.3v1.1M64.3 89v1.1M64.3 90.8v1M64.3 92.5v1M64.3 94.2v1M64.3 95.9v1M64.3 97.6v1.1M64.3 99.3v1.1M64.4 83.6h.1M64.4 83.5v.1"/>
<path d="M64.5 83.5h-.1M64.5 83.5h.1M64.7 83.4l-.2 .1M64.8 83.4h-.1M64.8 83.4h.1M65.5 83.4h1M67.2 83.4h1M68.9 83.4h1M70.6 83.4h1M72.3 83.4h1.1M74 83.4h1.1M75.8 83.4h1"/>
<path d="M77.5 83.4h1M79.2 83.4h1M80.9 83.4h1M82.6 83.4h1.1M84.4 83.4h1M86.1 83.4h1M87.8 83.4h1M89.5 83.4h1M91.2 83.4h1.1M92.9 83.4h1.1M94.7 83.4h1M96.4 83.4h1"/>
<path d="M98.1 83.4h1M99.8 83.4h1M101.5 83.4h1.1M103.2 83.4h1.1M104.6 83.5l.1 .1M104.7 83.6v.1M104.7 83.7l.1 .2M104.8 84.6v1M104.8 86.3v1M104.8 88v1M104.8 89.7v1.1M104.8 91.4v1.1"/>
<path d="M104.8 93.2v1M104.8 94.9v1M104.8 96.6v1M104.8 98.3v1M64.3 101.1v1M64.3 102.8v1M64.3 104.5v1M64.3 106.2v1M64.3 107.9v1.1M64.3 109.6v1.1M64.3 111.4v1M64.3 113.1v1"/>
<path d="M64.3 114.8v1M64.3 116.5v1M64.3 118.2v1.1M64.3 120v1M104.8 100v1.1M104.8 101.7v1.1M104.8 103.5v1M104.8 105.2v1M104.8 106.9v1M104.8 108.6v1M104.8 110.3v1.1M104.8 112.1v1"/>
<path d="M104.8 113.8v1M104.8 115.5v1M104.8 117.2v1M104.8 118.9v1.1M64.3 123.4v.2M64.3 121.7v1M64.3 123.6l.1 .1M64.4 123.7v.1M64.4 123.8h.1M64.5 123.8h.1M64.8 123.9h1M66.5 123.9h1"/>
<path d="M68.2 123.9h1M69.9 123.9h1.1M71.6 123.9h1.1M73.4 123.9h1M75.1 123.9h1M76.8 123.9h1M78.5 123.9h1M80.2 123.9h1.1M81.9 123.9h1.1M83.7 123.9h1M85.4 123.9h1M87.1 123.9h1"/>
<path d="M88.8 123.9h1M90.5 123.9h1.1M92.3 123.9h1M94 123.9h1M95.7 123.9h1M97.4 123.9h1M99.1 123.9h1.1M100.8 123.9h1.1M102.6 123.9h1M104.3 123.9h.1M104.6 123.8l-.3 .1M104.6 123.7v.1"/>
<path d="M104.7 123.7h-.1M104.8 120.6v1.1M104.8 122.4v1M96.7 217.6v1.1l.3 .5M96.7 207.3v1M96.7 209v1M96.7 210.7v1M96.7 212.4v1M96.7 214.1v1.1M96.7 215.8v1.1M98.1 219.3h1.1M98.5 205.8h-1.2l-.5 .3"/>
<path d="M99.2 205.8h1M99.8 219.3h1.1M100.9 205.8h1M101.6 219.3h1M102.6 205.8h1M103.3 219.3h1M104.3 205.8h1M105 219.3h1M106 205.8h1M106.7 219.3h1M107.7 205.8h1.1M109.9 206l.3 .4v1.2"/>
<path d="M110 219.1l-.4 .2h-1.2M110.1 219l-.1 .1M110.2 208.3v1M110.2 210v1M110.2 211.7v1.1M110.2 213.4v1.1M110.2 215.2v1M110.2 216.9v1"/>
<circle cx="66.3" cy="88.6" r=".5"/>
<circle cx="69.5" cy="85.4" r=".5"/>
<circle cx="69.5" cy="91.9" r=".5"/>
<circle cx="72.8" cy="88.6" r=".5"/>
<circle cx="81.3" cy="88.6" r=".5"/>
<circle cx="84.5" cy="85.4" r=".5"/>
<circle cx="84.5" cy="91.9" r=".5"/>
<circle cx="87.8" cy="88.6" r=".5"/>
<circle cx="96.3" cy="88.6" r=".5"/>
<circle cx="99.5" cy="91.9" r=".5"/>
<circle cx="99.5" cy="85.4" r=".5"/>
<circle cx="102.8" cy="88.6" r=".5"/>
<circle cx="66.3" cy="118.6" r=".5"/>
<circle cx="66.3" cy="103.6" r=".5"/>
<circle cx="69.5" cy="106.9" r=".5"/>
<circle cx="69.5" cy="100.4" r=".5"/>
<circle cx="69.5" cy="115.4" r=".5"/>
<circle cx="72.8" cy="118.6" r=".5"/>
<circle cx="72.8" cy="103.6" r=".5"/>
<circle cx="81.3" cy="118.6" r=".5"/>
<circle cx="81.3" cy="103.6" r=".5"/>
<circle cx="84.5" cy="106.9" r=".5"/>
<circle cx="84.5" cy="100.4" r=".5"/>
<circle cx="84.5" cy="115.4" r=".5"/>
<circle cx="87.8" cy="118.6" r=".5"/>
<circle cx="87.8" cy="103.6" r=".5"/>
<circle cx="96.3" cy="118.6" r=".5"/>
<circle cx="96.3" cy="103.6" r=".5"/>
<circle cx="99.5" cy="106.9" r=".5"/>
<circle cx="99.5" cy="100.4" r=".5"/>
<circle cx="99.5" cy="115.4" r=".5"/>
<circle cx="102.8" cy="118.6" r=".5"/>
<circle cx="102.8" cy="103.6" r=".5"/>
<circle cx="69.5" cy="121.9" r=".5"/>
<circle cx="84.5" cy="121.9" r=".5"/>
<circle cx="99.5" cy="121.9" r=".5"/>
</g>
<text font-size="5.5" x="20.6" y="26">MON0063A</text>
<text font-size="5.3" x="125.5" y="17.4">EXAMPLE BOARD LAYOUT</text>
<text font-size="4.4" x="141.6" y="26">QFM - 2.4 mm max height</text>
<g font-size="3.5">
<text x="89.9" y="183.6">LAND PATTERN EXAMPLE</text>
<text x="84.3" y="226.6">SIGNAL PADS DETAIL</text>
</g>
<text font-size="3.2" x="106" y="275.3">www.ti.com</text>
<g font-size="2.9">
<text x="19.3" y="239.9">NOTES: (continued)</text>
<text x="19.3" y="246.2">3. This package is designed to be soldered to a thermal pad on the board. For more information, see Texas Instruments</text>
<text x="22.5" y="249.3">literature number SLUA271 (www.ti.com/lit/slua271).</text>
<text x="19.3" y="252.5">4. Vias are optional depending on application, refer to device data sheet. If any vias are implemented, refer to their locations shown</text>
<text x="22.5" y="255.6">on this view. It is recommended that vias under paste be filled, plugged or tented.</text>
</g>
<g font-size="2.8">
<text x="166.4" y="32">QUAD FLAT MODULE</text>
<text x="85.5" y="53.2">PATTERN</text>
<text x="108" y="53.3">PKG</text>
<text x="126.9" y="52.5">SEE DETAIL</text>
<text x="27.4" y="55.2">54X (</text>
<text x="36.8" y="55.2">0.81)</text>
<text x="58.6" y="58.9">54</text>
<text x="122.2" y="58.8">44</text>
<text x="45.7" y="64.6">1</text>
<text x="135.4" y="65.5">43</text>
<text x="45.7" y="71">2</text>
<text x="135.3" y="71">42</text>
<text x="80.3" y="72.4">(</text>
<text x="84" y="72.4">8.1)</text>
<text x="116.4" y="76.3">9X (</text>
<text x="124.3" y="76.3">2)</text>
<text x="33" y="83.1">(45 X 1)</text>
<text x="71.2" y="79">0.05 MIN TYP</text>
<text x="151.7" y="81.8">VIA</text>
<text x="151.7" y="78.8">(</text>
<text x="155.2" y="78.8">0.2) TYP</text>
<text x="24.1" y="94">SOLDER MASK</text>
<text x="58.9" y="90.6">55</text>
<text x="152" y="91.6">METAL UNDER</text>
<text x="152" y="94.6">SOLDER MASK</text>
<text x="24.1" y="97">OPENING</text>
<text x="24.1" y="100">9X</text>
<text x="59.1" y="105">56</text>
<text x="142.1" y="106.6">(19.048)</text>
<text x="34.2" y="109.2">PKG</text>
<text x="118.9" y="109.6">6X (3)</text>
<text x="180.5" y="112.1">(20.5)</text>
<text x="112.5" y="115.9">(1.5)</text>
<text x="34.4" y="123.2">(0.65)</text>
<text x="58.9" y="121.5">57</text>
<text x="36.3" y="126.2">TYP</text>
<text x="57.1" y="130.3">(0.65)</text>
<text x="103.8" y="128.7">(1.5)</text>
<text x="31" y="137.5">(1.27) TYP</text>
<text x="59" y="133.3">TYP</text>
<text x="71.2" y="136">6X (3)</text>
<text x="44.2" y="153.3">15</text>
<text x="135.5" y="153.4">29</text>
<text x="44.2" y="159.8">16</text>
<text x="135.5" y="159.2">28</text>
<text x="31" y="165.6">(R0.05)</text>
<text x="58.5" y="165.3">17</text>
<text x="122.6" y="165.4">27</text>
<text x="26.9" y="168.6">ALL PADS</text>
<text x="68.3" y="170.8">(8.05)</text>
<text x="97.3" y="170.8">(3.724)</text>
<text x="117" y="170.8">(4.326)</text>
<text x="102.5" y="176.1">(25)</text>
<text x="150" y="182">NO TRACES, VIAS, GND PLANE</text>
<text x="150" y="185">OR SILK SCREEN SHOULD BE</text>
<text x="95.4" y="186.8">SOLDER MASK DEFINED</text>
<text x="105.3" y="189.8">SCALE:5X</text>
<text x="150" y="188">LOCATED WITHIN THIS AREA</text>
<text x="78.5" y="203">0.05 MIN</text>
<text x="72" y="206">ALL AROUND</text>
<text x="119.2" y="205.4">SOLDER MASK</text>
<text x="119.2" y="208.4">OPENING</text>
<text x="66.9" y="216.9">EXPOSED METAL</text>
<text x="122.2" y="218.3">METAL UNDER</text>
<text x="122.2" y="221.3">SOLDER MASK</text>
<text x="170" y="234.2">4223415/C</text>
<text x="186" y="234.2">06/2019</text>
</g>
<g font-size="2.4">
<text x="82.6" y="82.7">58</text>
<text x="106.2" y="90.1">61</text>
<text x="83.2" y="98.2">59</text>
<text x="105.9" y="102.7">62</text>
<text x="106.1" y="121.2">63</text>
<text x="80.4" y="126.6">60</text>
</g>
</svg>
